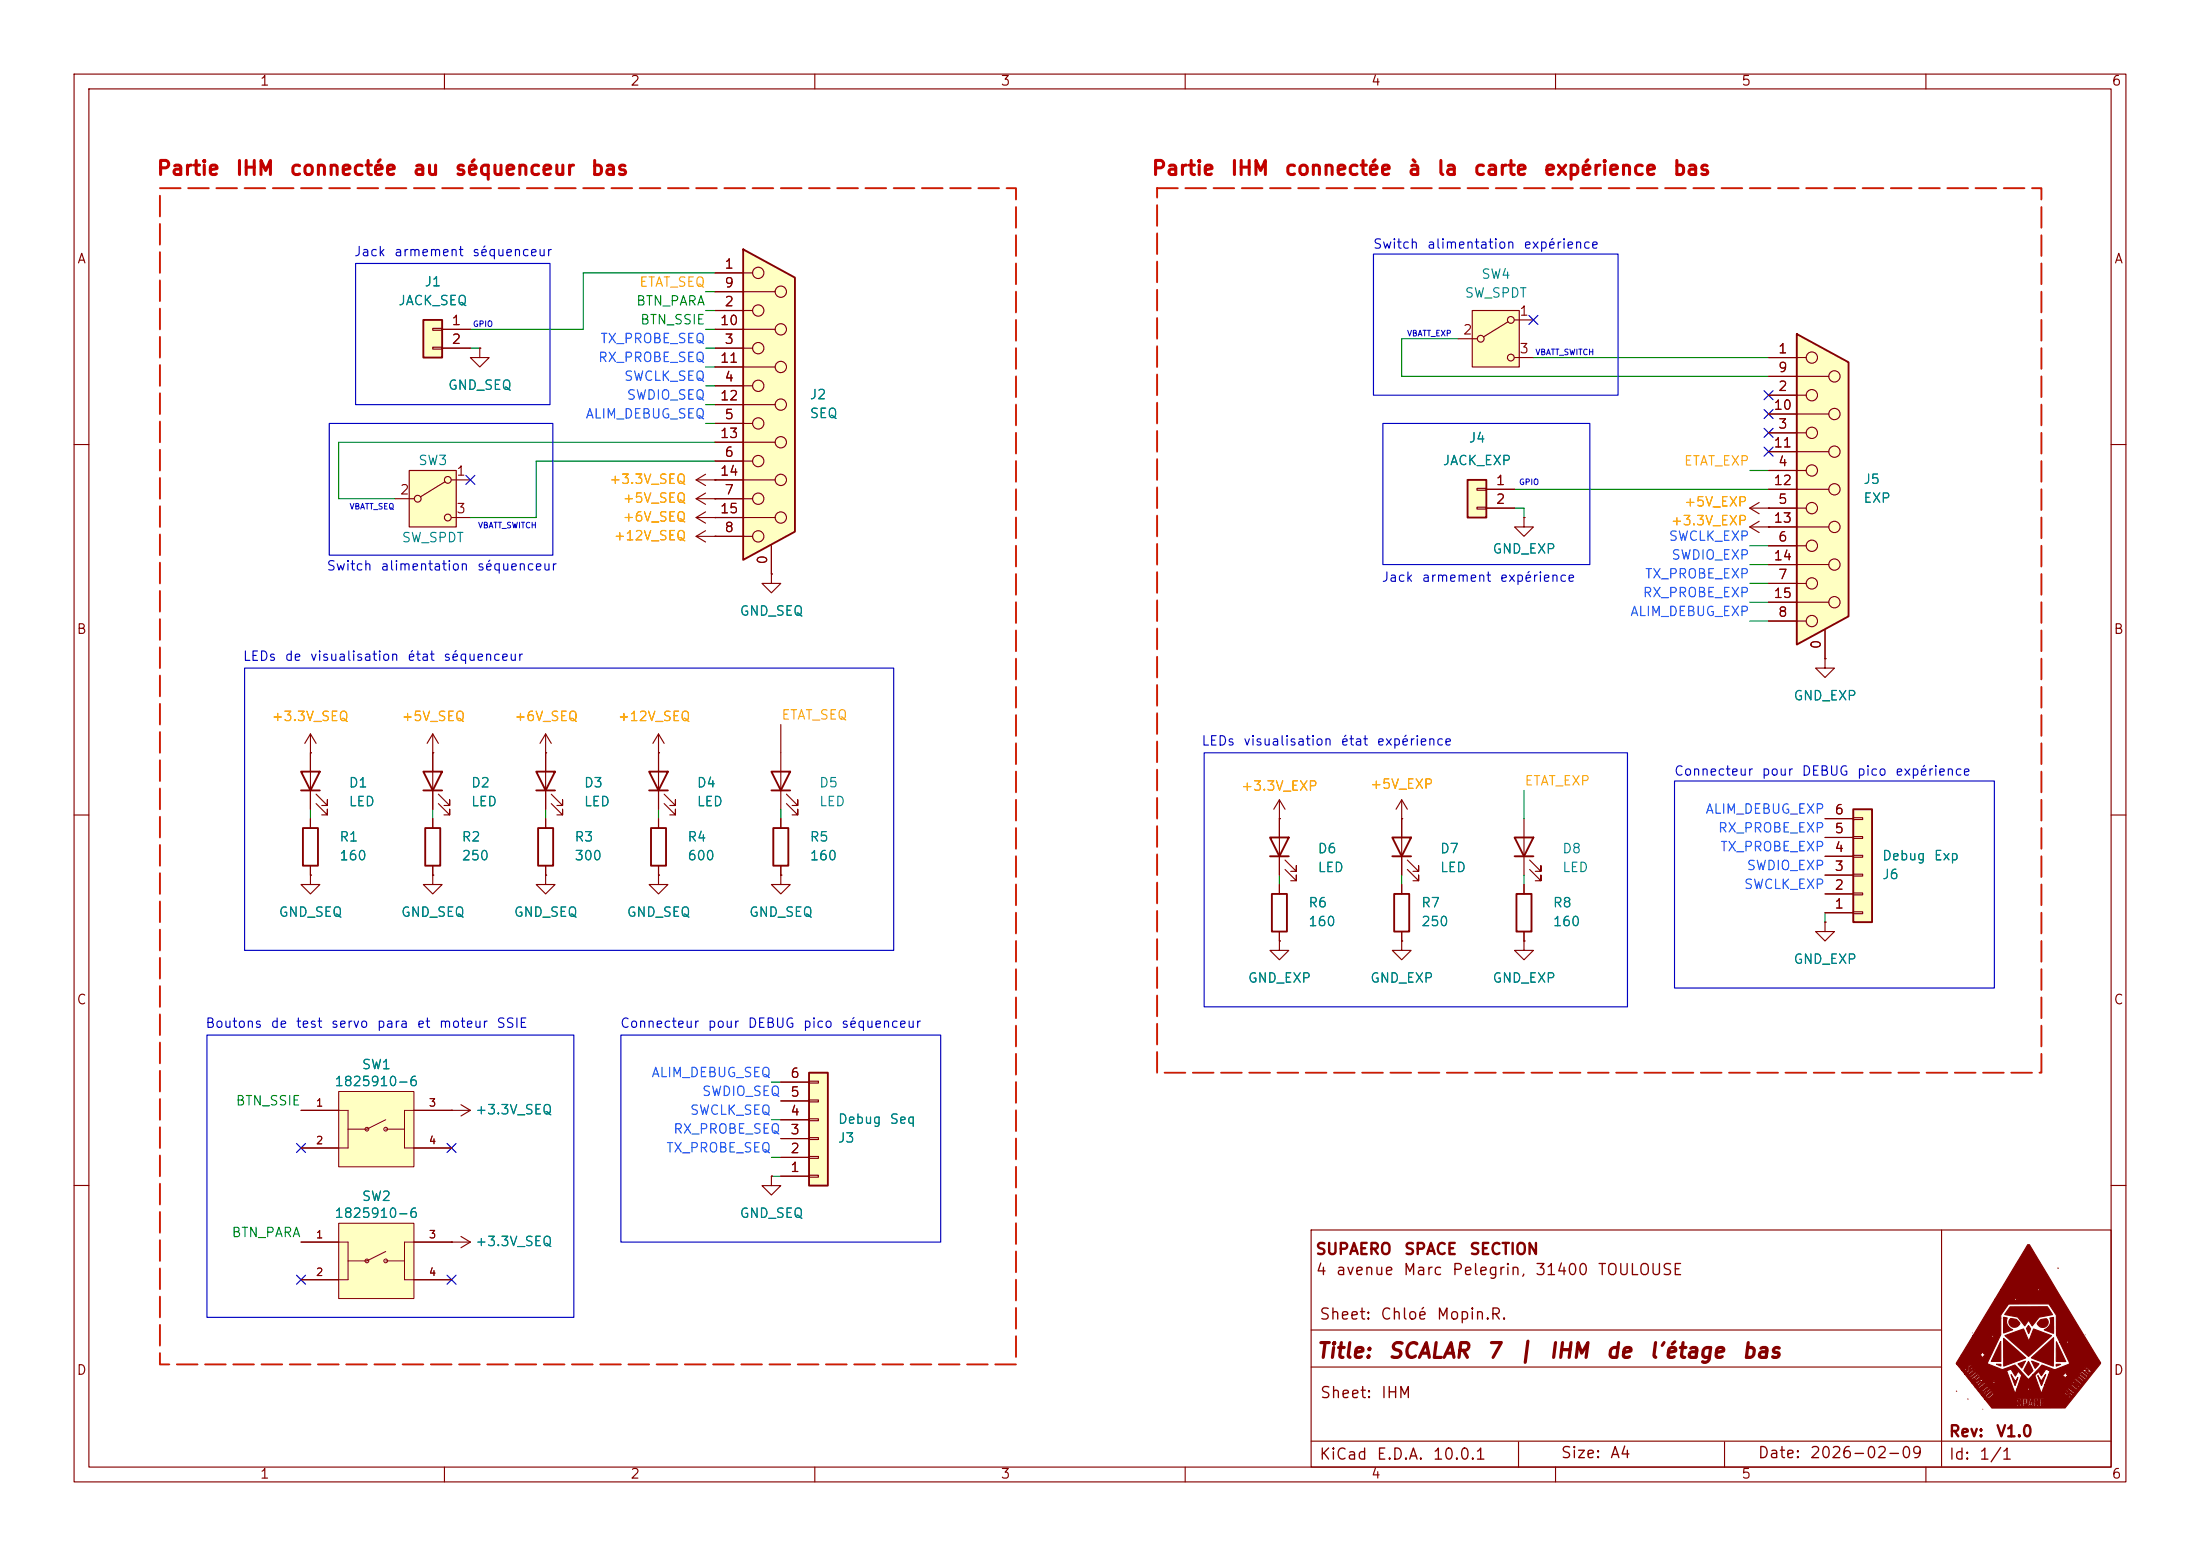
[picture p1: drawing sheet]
<svg xmlns="http://www.w3.org/2000/svg" width="297mm" height="210mm" viewBox="0 0 297 210" stroke-linecap="round" stroke-linejoin="round" font-family="sans-serif">
<g fill="none" stroke="#840000" stroke-width=".15">
<path d="M10 10h277v190h-277zM12 12h273v186h-273zM60 10v2M110 10v2M160 10v2M210 10v2M260 10v2M10 60h2M285 60h2M10 110h2M41.9 101.6v7.6M42.7 108.5l1.5 1.5v-.8v.8h-.8"/>
<path d="M42.7 107.2l1.5 1.5v-.7v.7h-.8M285 110h2M104.1 158.8v1.2h1.3l-1.3 1.3-1.2-1.3h1.2M104.1 158.8h.1M10 160h2M177 166h108v32h-108zM177 179.5h85.1M262.1 166v31.9M285 160h2M60 198v2M110 198v2M160 198v2"/>
<path d="M177 194.5h108M177 184.5h85.1M205 194.6v3.4M210 198v2M232.8 194.6v3.4M260 198v2"/>
</g>
<g fill="#840000" stroke="#840000" stroke-width=".15">
<path d="M273.7 168h.3l9.6 16-4.8 6h-9.9l-.9-1.1h4.3v.3l.4 .3v.2h-.2v-.2h-.2v.1a.19 .19 0 0 0 .1 .3 .19 .19 0 0 0 .2 0 .28 .28 0 0 0 .3-.2 .28 .28 0 0 0-.2-.4h.4v.6h.9v-.2h.2l.1 .1h.2l-.2-.7h.3v.5a.2 .2 0 0 0 0 .3 .2 .2 0 0 0 .3 0 .19 .19 0 0 0 .2 0 .19 .19 0 0 0 .1-.3v-.1h-.2v.2h-.2v-.4h.5v.6h.6v-.2h-.4v-.3h.3v-.2h-.3v-.3h.4v-.1h-.6v.5h-.5v-.4h.2v.2h.2l-.1-.3h-.5v.3h-.3l-.1-.3h-.2l-.2 1h-.5v-.3l.4-.1-.1-.6h-.5v.5h-.4l-.2-.2v-.2h.2v.2h.2l-.1-.3-4.8 .1-.4-.5h.4l.4 .4 .6-.4a.26 .26 0 0 0 .2-.3 .26 .26 0 0 0-.3-.2l-.1-.2-.8 .7h-.4l-.5-.7h.4l.1 .2 .5-.4a.17 .17 0 0 1 .2-.2 .17 .17 0 0 1 .2 .2 .2 .2 0 0 1-.2 .2 .2 .2 0 0 1-.2-.1l-.1 .2a.29 .29 0 0 0-.1 .4l.2-.4a.36 .36 0 0 0 .6-.3l-.4-.4-.8 .6h-.4l-.4-.5h.4l.3 .4h.1l-.2-.3 .3-.2 .1 .2 .1-.1a.17 .17 0 0 1 0-.3 .17 .17 0 0 1 .2 0l.1 .2 .1-.2a.3 .3 0 0 0-.4-.3l-.7 .6h-.4l-.5-.6h.4a.15 .15 0 0 0 .1 .2 .15 .15 0 0 0 .2-.1 .18 .18 0 0 1 .1 .1 .18 .18 0 0 1-.1 .2l.1 .1 .5-.5h1.4l.3 .2 .2-.2-.2-.3-.3 .3h-1.4v-.1a.18 .18 0 0 0 .2-.2 .18 .18 0 0 0-.1-.2l-1 .5h-.4l-.5-.5h.4l.2 .1v-.1a.21 .21 0 0 1 .3-.1 .21 .21 0 0 1 .2 .2 .47 .47 0 0 0 .5-.3l-.3-.5-.9 .7h-.4l-.4-.6h.4l.1 .2a.24 .24 0 0 0 .3 .2 .24 .24 0 0 0 .2-.2l.4-.3a.11 .11 0 0 0 .1-.2 .11 .11 0 0 0-.2 0l-.4 .4a.17 .17 0 0 1-.2 .1 .17 .17 0 0 1-.1-.2l.6-.5h4.4l1.2 3.1 .2-.6h1.3l.3 .2 .2-.2-.2-.3-.3 .3h-1.3l.5-1.6a.52 .52 0 0 0-.2-.7l-.2-.1-.3 .6-.6-.9-.6 .2h-4.4l.1-.1-.1-.1-.8 .7h-.4l-.5-.6h.4l.1 .1a.26 .26 0 0 0 .3 .2l.3-.2v-.5l.1-.1 .2 .2-.2 .1 .1 .2a.25 .25 0 0 0 .2-.3 .25 .25 0 0 0-.2-.2 .26 .26 0 0 0-.3-.1 .26 .26 0 0 0-.1 .3v.4l-.2 .1a.16 .16 0 0 1-.1-.2 .16 .16 0 0 1 .1-.1 .16 .16 0 0 0-.1-.2 .16 .16 0 0 0-.2 .2l-.4 .1-.7-.9h4.2l2 .9 1.4-.6a.34 .34 0 0 1 .3-.1 .34 .34 0 0 1 .3 .3l1.3 1.5a.2 .2 0 0 0 .3 .2 .2 .2 0 0 0 .1-.2l.4-.4h.3l.9 2.5 3.1-.1v.1a.76 .76 0 0 0 .8 .1 .14 .14 0 0 1 0 .2 .14 .14 0 0 1-.2 0 .18 .18 0 0 0 0 .2 .18 .18 0 0 0 .3-.1 .3 .3 0 0 0 .1-.4 .3 .3 0 0 0-.5-.1l-.2 .1-.2-.1 .2-.2a.13 .13 0 0 0 .2 .1 .13 .13 0 0 0 0-.2 .13 .13 0 0 0-.1-.1h-.1l-.3 .4h-3.1l.2-.5h3.3l.8 .6 .4-.4-.1-.1-.2 .2a.19 .19 0 0 1-.3-.1 .19 .19 0 0 1 .2-.2l-.1-.1-.2 .2-.3-.2 .2-.3-.1-.1-.3 .5h-3.3l.2-.6h3.6l.4 .5a.28 .28 0 0 0 .3 .2 .28 .28 0 0 0 .3-.3 .18 .18 0 0 0 0-.3 .18 .18 0 0 0-.2 0l.1 .2-.1 .1a.51 .51 0 0 1-.5-.3 .14 .14 0 0 1-.1-.2 .14 .14 0 0 1 .1-.1 .12 .12 0 0 0 .2 .1 .12 .12 0 0 0 .1-.2 .12 .12 0 0 0-.2-.1 .45 .45 0 0 0-.4 .4h-3.6l.3-.5h3.7l.1 .1 .1-.2 .6 .5a.13 .13 0 0 0 .1 .1 .13 .13 0 0 0 .1-.2l-.7-.6 .2-.1-.1-.1-.4 .5h-3.7l.2-.8h1.9l.3 .2 .1 .3 .2-.3h1.4l.8 .7 .2-.2-.9-.6-.1 .1h-1.4l.3-.2-.2-.1h1.6l.5 .5a.25 .25 0 0 0 .3 .2 .25 .25 0 0 0 .2-.3 .22 .22 0 0 0 .1-.2 .22 .22 0 0 0-.2-.2l-.3-.3a.25 .25 0 0 0-.3-.1 .25 .25 0 0 0-.2 .3l-.1 .1h-1.6l-.3-.4-.1 .3-.3 .2h-1.9l.3-.6-.2-.1h4.5l.9 .7 .1-.1-.5-.4h.2a.41 .41 0 0 0 .6 0l-.9-.7a.13 .13 0 0 0-.1 .2 .13 .13 0 0 0 .2 .1l.3 .3-.2-.1a.31 .31 0 0 0-.6 0h-4.6a.25 .25 0 0 0-.3-.1 .25 .25 0 0 0-.2 .2l-.4 .7-.4-.6-.5 .5h-.3l1.1-1.2a.28 .28 0 0 1 .2-.2 .28 .28 0 0 1 .3 .2l1.4 .5 2-.8-1.3-3h.7l.3 .3 .2-.3-.2-.2-.3 .2h-.7l-.5-.9v-2.7l-1-1.5h-5.5l-1 1.5v2.6l-1.8 3.9h-4.2l.7-1.1h2.4a.57 .57 0 0 1 .4 .4l.2-.3 .3-.1-.3-.2-.1-.3-.2 .3-.3 .2h-2.4l1.5-2.6h2.5l.2 .3 .3-.3-.3-.2-.2 .2h-2.5l3-4.9h2.5l.3 .2 .2-.2-.2-.3-.3 .3h-2.5l.8-1.3h4.9l.2 .2 .3-.2-.3-.3-.2 .3h-4.9z"/>
<path d="M265.7 188.8v.1z"/>
<path d="M277.8 171.1l.1 .1z"/>
<path d="M273.3 188.9h.2v.4h-.2z"/>
<path d="M274.1 189l.1 .5a.11 .11 0 0 1-.2 0 .11 .11 0 0 1 .1-.1z"/>
<path d="M268.2 188.4l.6-.5 .2 .2-.6 .5z"/>
<path d="M271.5 185.5l.6 1 .3-.6-.4 1.1z"/>
<path d="M275.1 185.7l.5 .7 .6-.9-.6 1.5z"/>
<path d="M267 186.6l.4-.2a.27 .27 0 0 1-.3 .3z"/>
<path d="M266.7 185.9a.24 .24 0 0 1 .2-.2 .24 .24 0 0 1 .2 .1l-.1 .1a.17 .17 0 0 1-.2 .2 .17 .17 0 0 1-.1-.2z"/>
<path d="M273.8 183.7l.5 1a.34 .34 0 0 1 .1 .3 .34 .34 0 0 1-.2 .3l-.4 .3-.3-.4a.36 .36 0 0 1-.3-.3 .36 .36 0 0 1 .2-.3z"/>
<path d="M274.3 183.7l1 .4-.6 .6z"/>
<path d="M272.4 184.1l1-.4-.5 .9z"/>
<path d="M274.2 183.3l3-2.8v3.9z"/>
<path d="M277.6 184.1h.6l-.6 .3z"/>
<path d="M270.5 180.6l3 2.7-3 1.1z"/>
<path d="M269.5 184.1h.6v.3z"/>
<path d="M277.6 181.1l1.3 2.7-1.3-.1z"/>
<path d="M270.1 181.1v2.6h-1.3z"/>
<path d="M270.7 180.3l2.5-.9 .7 1.6 .7-1.6 2.4 .9-3.1 2.8z"/>
<path d="M273.8 178.9h.1a.78 .78 0 0 1 0 1.1l-.1-.3a.51 .51 0 0 1 0-.8z"/>
<path d="M276.7 177.9l.5-.1v2.2l-1.2-.5a1.21 1.21 0 0 0 .7-1.6z"/>
<path d="M270.5 177.8l.5 .1a1.2 1.2 0 0 0 .7 1.6l-1 .3a.15 .15 0 0 1-.2 .1 .15 .15 0 0 1 0-.2z"/>
<path d="M275.4 178.2l.2-.1a.6 .6 0 0 1 .8 .1 .71 .71 0 0 1-.4 .9 .71 .71 0 0 1-.9-.6z"/>
<path d="M271.4 178l.8 .1 .2 .1a.41 .41 0 0 1 .3 .5 .41 .41 0 0 1-.4 .3l-.1 .1a.7 .7 0 0 1-.9-.3 .7 .7 0 0 1 .1-.8z"/>
<path d="M271.4 176.4h5l.7 1-1.8 .4-.9 1.1-.5-.7-.6 .7-.9-1.1-1.8-.4z"/>
<path d="M281 185.3l.4 .3a.2 .2 0 0 1 .2 .1 .2 .2 0 0 1-.1 .3l-.5-.4a.17 .17 0 0 1-.1-.2 .17 .17 0 0 1 .1-.1z"/>
</g>
<path d="M40.6 104.1h2.6l-1.3 2.6zM40.6 106.7h2.6" fill="none" stroke="#840000" stroke-width=".25"/>
<path d="M57.1 43.2h2.6v5.1h-2.6z" fill="#ffffc2"/>
<path d="M57.1 43.2h2.6v5.1h-2.6z" fill="none" stroke="#840000" stroke-width=".25"/>
<path d="M58.4 44.3h1.3v.3h-1.3zM58.4 46.9h1.3v.2h-1.3zM59.7 44.5h3.8M59.7 47h3.8M64.8 47v1.3h1.2l-1.2 1.2-1.3-1.2h1.3M64.8 47h.1" fill="none" stroke="#840000" stroke-width=".15"/>
<path d="M109.2 144.8h2.6v15.2h-2.6z" fill="#ffffc2"/>
<path d="M109.2 144.8h2.6v15.2h-2.6z" fill="none" stroke="#840000" stroke-width=".25"/>
<path d="M105.4 158.8h3.8M105.4 156.2h3.8M105.4 153.7h3.8M105.4 151.1h3.8M105.4 148.6h3.8M105.4 146.1h3.8M109.2 158.6h1.3v.3h-1.3zM109.2 156.1h1.3v.2h-1.3zM109.2 153.5h1.3v.3h-1.3zM109.2 151h1.3v.3h-1.3zM109.2 148.5h1.3v.2h-1.3zM109.2 145.9h1.3v.3h-1.3z" fill="none" stroke="#840000" stroke-width=".15"/>
<path d="M55.2 63.5h6.4v7.6h-6.4z" fill="#ffffc2"/>
<g fill="none" stroke="#840000" stroke-width=".15">
<path d="M53.3 67.3h2.6M55.2 63.5h6.4v7.6h-6.4zM60.1 65l-3.3 2.1M61 64.8h2.5M61 69.9h2.5M246.4 124.5v1.2h1.2l-1.2 1.3-1.3-1.3h1.3M246.4 124.5h.1"/>
<circle cx="56.4" cy="67.3" r=".46"/>
<circle cx="60.5" cy="69.9" r=".46"/>
<circle cx="60.5" cy="64.8" r=".46"/>
</g>
<path d="M198.8 41.9h6.3v7.6h-6.3z" fill="#ffffc2"/>
<g fill="none" stroke="#840000" stroke-width=".15">
<path d="M196.8 45.7h2.6M198.8 41.9h6.3v7.6h-6.3zM203.6 43.4l-3.3 2.1M204.5 43.2h2.5M204.5 48.3h2.5M58.4 99.1v10.1M58.4 99.1l-.7 1.2M58.4 99.1l.8 1.2M58.4 118.1v1.3h1.3l-1.3 1.3-1.3-1.3h1.3M58.4 118.1h.1M58.4 101.6h.1M58.4 110.5v1.3"/>
<path d="M58.4 116.8v1.3M59.2 108.5l1.5 1.5v-.8v.8h-.8M59.2 107.2l1.5 1.5v-.7v.7h-.8"/>
<circle cx="199.9" cy="45.7" r=".46"/>
<circle cx="204" cy="43.2" r=".46"/>
<circle cx="204" cy="48.3" r=".46"/>
</g>
<path d="M57.1 104.1h2.6l-1.3 2.6zM57.1 106.7h2.6M57.4 111.8h2v5h-2z" fill="none" stroke="#840000" stroke-width=".25"/>
<path d="M198.1 64.8h2.6v5.1h-2.6z" fill="#ffffc2"/>
<path d="M198.1 64.8h2.6v5.1h-2.6z" fill="none" stroke="#840000" stroke-width=".25"/>
<path d="M199.4 65.9h1.3v.3h-1.3zM199.4 68.5h1.3v.2h-1.3zM200.7 66h3.8M200.7 68.6h3.8M205.7 69.9v1.2h1.3l-1.3 1.3-1.2-1.3h1.2M205.7 69.9h.1" fill="none" stroke="#840000" stroke-width=".15"/>
<path d="M250.2 109.2h2.5v15.3h-2.5z" fill="#ffffc2"/>
<path d="M87.6 104.1h2.6l-1.3 2.6zM87.6 106.7h2.6M104.1 104.1h2.6l-1.3 2.6zM104.1 106.7h2.6M104.4 111.8h2v5h-2zM171.4 113h2.6l-1.3 2.6zM171.4 115.6h2.6M250.2 109.2h2.5v15.3h-2.5z" fill="none" stroke="#840000" stroke-width=".25"/>
<g fill="none" stroke="#840000" stroke-width=".15">
<path d="M94 69.9l1.2 .7M94 69.9h2.5M95.2 69.1l-1.2 .8M96.5 69.9h.1M104.1 77.5v1.2h1.3l-1.3 1.3-1.2-1.3h1.2M104.1 77.5h.1M236.2 71.1l1.3 .8M236.2 71.1h2.6M237.5 70.4l-1.3 .7M238.8 71.1h.1M88.9 101.6v7.6M89.7 108.5l1.5 1.5v-.8v.8h-.8"/>
<path d="M89.7 107.2l1.5 1.5v-.7v.7h-.8M105.4 118.1v1.3h1.3l-1.3 1.3-1.3-1.3h1.3M105.4 118.1h.1M105.4 101.6v7.6M105.4 110.5v1.3M105.4 116.8v1.3M106.2 108.5l1.5 1.5v-.8v.8h-.8M106.2 107.2l1.5 1.5v-.7v.7h-.8M172.7 110.5v7.6M173.5 117.3l1.5 1.6v-.8v.8h-.8M173.5 116.1l1.5 1.5v-.8v.8h-.8M189.2 110.5h.1"/>
<path d="M189.2 108l-.7 1.2M189.2 108l.8 1.2M189.2 108v2.5M246.4 118.1h3.8M246.4 115.6h3.8M246.4 113h3.8M246.4 110.5h3.8M250.2 118h1.3v.2h-1.3zM250.2 115.4h1.3v.3h-1.3zM250.2 112.9h1.3v.3h-1.3zM250.2 110.4h1.3v.2h-1.3zM172.7 127v1.3h1.3l-1.3 1.2-1.3-1.2h1.3"/>
<path d="M172.7 127h.1M246.4 123.2h3.8M246.4 120.7h3.8M250.2 123.1h1.3v.2h-1.3zM250.2 120.5h1.3v.3h-1.3z"/>
</g>
<path d="M100.3 33.7l7 3.8v34.3l-7 3.8z" fill="#ffffc2"/>
<path d="M100.3 33.7l7 3.8v34.3l-7 3.8zM171.7 120.7h2v5h-2z" fill="none" stroke="#840000" stroke-width=".25"/>
<g fill="none" stroke="#840000" stroke-width=".15">
<path d="M96.5 36.8h5.1M96.5 39.4h8.1M96.5 41.9h5.1M96.5 44.5h8.1M96.5 47h5.1M96.5 49.5h8.1M96.5 52.1h5.1M96.5 54.6h8.1M96.5 57.2h5.1M96.5 59.7h8.1M94 64.8h10.6M94 67.3h7.6"/>
<path d="M94 72.4h7.6M94 64.8l1.2 .7M94 67.3l1.2 .8M94 72.4l1.2 .8M95.2 64l-1.2 .8M95.2 66.5l-1.2 .8M95.2 71.6l-1.2 .8M96.5 64.8h.1M96.5 67.3h.1M96.5 72.4h.1M96.5 62.2h5.1M96.5 69.9h8.1"/>
<path d="M104.1 73.7v3.8M236.2 68.6l1.3 .7M236.2 68.6h2.6M237.5 67.8l-1.3 .8M238.8 68.6h.1M88.9 118.1v1.3h1.3l-1.3 1.3-1.3-1.3h1.3M88.9 118.1h.1M172.7 110.5h.1M172.7 108v2.5M172.7 119.4v1.3M172.7 108l-.7 1.2M172.7 108l.8 1.2"/>
<path d="M172.7 125.7v1.3"/>
<circle cx="102.4" cy="36.8" r=".76"/>
<circle cx="105.4" cy="39.4" r=".76"/>
<circle cx="102.4" cy="52.1" r=".76"/>
<circle cx="102.4" cy="57.1" r=".76"/>
<circle cx="102.4" cy="47" r=".76"/>
<circle cx="102.4" cy="41.9" r=".76"/>
<circle cx="105.4" cy="54.6" r=".76"/>
<circle cx="105.4" cy="49.5" r=".76"/>
<circle cx="105.4" cy="59.7" r=".76"/>
<circle cx="105.4" cy="44.4" r=".76"/>
<circle cx="102.4" cy="62.2" r=".76"/>
<circle cx="102.4" cy="72.4" r=".76"/>
<circle cx="102.4" cy="67.3" r=".76"/>
<circle cx="105.4" cy="69.8" r=".76"/>
<circle cx="105.4" cy="64.8" r=".76"/>
</g>
<path d="M242.6 45.1l7 3.8v34.3l-7 3.8z" fill="#ffffc2"/>
<path d="M242.6 45.1l7 3.8v34.3l-7 3.8zM72.4 104.1h2.5l-1.2 2.6zM72.4 106.7h2.5M72.6 111.8h2.1v5h-2.1zM87.9 111.8h2v5h-2zM188 113h2.5l-1.3 2.6zM188 115.6h2.5M204.5 113h2.5l-1.3 2.6zM204.5 115.6h2.5M188.2 120.7h2v5h-2zM204.7 120.7h2.1v5h-2.1z" fill="none" stroke="#840000" stroke-width=".25"/>
<g fill="none" stroke="#840000" stroke-width=".15">
<path d="M238.8 48.3h5M238.8 50.8h8.1M238.8 53.3h5M238.8 55.9h8.1M238.8 58.4h5M238.8 61h8.1M238.8 63.5h5M238.8 66h8.1M238.8 68.6h5M238.8 71.1h8.1M238.8 73.7h5M238.8 76.2h8.1"/>
<path d="M238.8 78.7h5M41.9 99.1l-.8 1.2M41.9 99.1l.8 1.2M41.9 99.1v2.5M73.7 99.1v10.1M73.7 99.1l-.8 1.2M73.7 99.1l.7 1.2M88.9 99.1v2.5M88.9 99.1l-.8 1.2M88.9 99.1l.8 1.2M238.8 81.3h8.1M238.8 83.8h5"/>
<path d="M246.4 88.9v1.3h1.2l-1.2 1.2-1.3-1.2h1.3M246.4 88.9h.1M246.4 85.1v3.8M41.9 101.6h.1M41.9 118.1v1.3h1.3l-1.3 1.3-1.3-1.3h1.3M41.9 118.1h.1M73.7 118.1v1.3h1.2l-1.2 1.3-1.3-1.3h1.3M73.7 118.1h.1M73.7 101.6h.1M73.7 110.5v1.3M73.7 116.8v1.3M74.4 108.5l1.5 1.5v-.8v.8h-.7"/>
<path d="M74.4 107.2l1.5 1.5v-.7v.7h-.7M88.9 101.6h.1M88.9 110.5v1.3M88.9 116.8v1.3M189.2 110.5v7.6M189.2 119.4v1.3M190 117.3l1.5 1.6v-.8v.8h-.7M190 116.1l1.5 1.5v-.8v.8h-.7M205.7 110.5v7.6M205.7 119.4v1.3M206.5 117.3l1.5 1.6v-.8v.8h-.7M206.5 116.1l1.5 1.5v-.8v.8h-.7"/>
<path d="M189.2 127v1.3h1.3l-1.3 1.2-1.2-1.2h1.2M189.2 127h.1M189.2 125.7v1.3M205.7 127v1.3h1.3l-1.3 1.2-1.2-1.2h1.2M205.7 127h.1M205.7 125.7v1.3"/>
<circle cx="244.6" cy="53.3" r=".76"/>
<circle cx="244.6" cy="48.3" r=".76"/>
<circle cx="244.6" cy="58.4" r=".76"/>
<circle cx="247.6" cy="55.9" r=".76"/>
<circle cx="247.6" cy="50.8" r=".76"/>
<circle cx="244.6" cy="63.5" r=".76"/>
<circle cx="244.6" cy="73.7" r=".76"/>
<circle cx="244.6" cy="78.7" r=".76"/>
<circle cx="244.6" cy="68.6" r=".76"/>
<circle cx="247.6" cy="66" r=".76"/>
<circle cx="247.6" cy="76.2" r=".76"/>
<circle cx="247.6" cy="71.1" r=".76"/>
<circle cx="247.6" cy="61" r=".76"/>
<circle cx="244.6" cy="83.8" r=".76"/>
<circle cx="247.6" cy="81.3" r=".76"/>
</g>
<path d="M45.7 147.3h10.2v10.2h-10.2z" fill="#ffffc2"/>
<g fill="none" stroke="#840000" stroke-width=".14">
<path d="M45.7 147.3h10.2v10.2h-10.2zM45.7 149.9h1.3v5h-1.3M52.1 151.1l-2.6 1.3h-2.5M52.1 152.4h2.5M55.9 149.9h-1.3v5h1.3"/>
<circle cx="49.5" cy="152.4" r=".25"/>
<circle cx="52.1" cy="152.4" r=".25"/>
</g>
<path d="M40.6 149.9h5.1M40.6 154.9h5.1M55.9 149.9h7.6M55.9 154.9h5.1M61 149.9h.1M62.2 149.1l1.3 .8M63.5 149.9l-1.3 .7M61 167.6h.1M61 167.6h2.5M62.2 166.9l1.3 .7M63.5 167.6l-1.3 .8" fill="none" stroke="#840000" stroke-width=".15"/>
<path d="M45.7 165.1h10.2v10.2h-10.2z" fill="#ffffc2"/>
<g fill="none" stroke="#840000" stroke-width=".14">
<path d="M45.7 165.1h10.2v10.2h-10.2zM45.7 167.6h1.3v5.1h-1.3M52.1 168.9l-2.6 1.3h-2.5M52.1 170.2h2.5M55.9 167.6h-1.3v5.1h1.3"/>
<circle cx="49.5" cy="170.2" r=".25"/>
<circle cx="52.1" cy="170.2" r=".25"/>
</g>
<g fill="none" stroke="#840000" stroke-width=".15">
<path d="M96.5 36.8h3.8M96.5 39.4h3.8M59.7 47h3.8M59.7 44.5h3.8M64.8 47h.1M96.5 41.9h3.8M96.5 47h3.8M96.5 52.1h3.8M96.5 57.2h3.8M96.5 44.5h3.8M96.5 49.5h3.8M96.5 54.6h3.8"/>
<path d="M96.5 59.7h3.8M238.8 48.3h3.8M238.8 53.3h3.8M238.8 58.4h3.8M238.8 50.8h3.8M238.8 55.9h3.8M96.5 72.4h.1M96.5 67.3h.1M96.5 64.8h.1M96.5 69.9h.1M96.5 62.2h3.8M96.5 67.3h3.8"/>
<path d="M96.5 72.4h3.8M96.5 64.8h3.8M96.5 69.9h3.8M104.1 77.5h.1M104.1 73.7v3.8M200.7 66h3.8M200.7 68.6h3.8M205.7 69.9h.1M238.8 71.1h.1M238.8 68.6h.1M238.8 66h3.8M238.8 68.6h3.8"/>
<path d="M238.8 63.5h3.8M238.8 73.7h3.8M238.8 78.7h3.8M238.8 61h3.8M238.8 71.1h3.8M238.8 76.2h3.8M105.4 97.8v3.8M238.8 83.8h3.8M238.8 81.3h3.8M246.4 88.9h.1M246.4 85.1v3.8M41.9 101.6h.1"/>
<path d="M41.9 118.1h.1M41.9 101.6v2.5M41.9 106.7v2.5M41.9 110.5v1.3M41.9 116.8v1.3M58.4 101.6h.1M58.4 118.1h.1M58.4 101.6v2.5M58.4 106.7v2.5M58.4 110.5v1.3M58.4 116.8v1.3M73.7 101.6h.1"/>
<path d="M73.7 118.1h.1M73.7 101.6v2.5M73.7 106.7v2.5M73.7 110.5v1.3M73.7 116.8v1.3M88.9 101.6h.1M88.9 118.1h.1M88.9 101.6v2.5M88.9 106.7v2.5M88.9 110.5v1.3M88.9 116.8v1.3M105.4 118.1h.1"/>
<path d="M105.4 110.5v1.3M105.4 116.8v1.3M172.7 110.5h.1M172.7 110.5v2.5M172.7 115.6v2.5M172.7 119.4v1.3M189.2 110.5h.1M189.2 110.5v2.5M189.2 115.6v2.5M189.2 119.4v1.3M205.7 119.4v1.3M246.4 118.1h3.8"/>
<path d="M246.4 115.6h3.8M246.4 113h3.8M246.4 110.5h3.8M172.7 127h.1M172.7 125.7v1.3M189.2 127h.1M189.2 125.7v1.3M205.7 127h.1M205.7 125.7v1.3M246.4 124.5h.1M246.4 123.2h3.8M246.4 120.7h3.8"/>
<path d="M40.6 149.9h5.1M40.6 154.9h5.1M55.9 149.9h5.1M55.9 154.9h5.1M61 149.9h.1M104.1 158.8h.1M105.4 158.8h3.8M105.4 156.2h3.8M105.4 153.7h3.8M105.4 151.1h3.8M105.4 148.6h3.8M105.4 146.1h3.8"/>
<path d="M40.6 167.6h5.1M40.6 172.7h5.1M55.9 167.6h5.1M55.9 172.7h5.1M61 167.6h.1"/>
</g>
<path d="M40.9 111.8h2v5h-2z" fill="none" stroke="#840000" stroke-width=".25"/>
<g fill="none" stroke="#008400" stroke-width=".15">
<path d="M95.2 39.4h1.3M96.5 36.8h-17.8v7.7h-15.2M63.5 47h1.3M95.2 44.5h1.3M95.2 47h1.3M95.2 52.1h1.3M95.2 54.6h1.3M95.2 49.5h1.3M95.2 41.9h1.3M95.2 57.2h1.3M96.5 59.7h-50.8v7.6h7.6M196.8 45.7h-7.6v5.1h49.6"/>
<path d="M207 48.3h31.8M96.5 62.2h-24.1v7.7h-8.9M204.5 68.6h1.2v1.3M204.5 66h34.3M236.2 73.7h2.6M236.2 63.5h2.6M236.2 78.7h2.6M236.2 76.2h2.6M236.2 83.8h2.6M236.2 81.3h2.6M41.9 109.2v1.3M58.4 109.2v1.3"/>
<path d="M73.7 109.2v1.3M88.9 109.2v1.3M105.4 109.2v1.3M172.7 118.1v1.3M189.2 118.1v1.3M205.7 106.7v3.8M205.7 118.1v1.3M246.4 123.2v1.3M104.1 146.1h1.3M104.1 158.8h1.3M104.1 151.1h1.3M104.1 156.2h1.3"/>
</g>
<g fill="none" stroke="#000084" stroke-width=".15">
<path d="M206.4 42.6l1.2 1.2M207.6 42.6l-1.2 1.2M238.2 52.7l1.2 1.2M238.2 55.3l1.2 1.2M238.2 57.8l1.2 1.2M239.4 52.7l-1.2 1.2M239.4 55.3l-1.2 1.2M239.4 57.8l-1.2 1.2M62.9 64.2l1.2 1.2M64.1 64.2l-1.2 1.2M238.2 60.4l1.2 1.2M239.4 60.4l-1.2 1.2"/>
<path d="M40 154.3l1.2 1.2M41.2 154.3l-1.2 1.2M60.4 154.3l1.2 1.2M61.6 154.3l-1.2 1.2M40 172.1l1.2 1.2M41.2 172.1l-1.2 1.2M60.4 172.1l1.2 1.2M61.6 172.1l-1.2 1.2"/>
</g>
<path d="M48 35.6h26.3v19h-26.3zM185.4 34.3h33v19h-33zM44.4 57.2h30.2v17.7h-30.2zM186.7 57.2h27.9v19h-27.9zM33 90.2h87.6v38.1h-87.6zM162.6 101.6h57.1v34.3h-57.1zM226.1 105.4h43.1v28h-43.1zM27.9 139.7h49.6v38.1h-49.6zM83.8 139.7h43.2v27.9h-43.2z" fill="none" stroke="#0000c2" stroke-width=".15"/>
<path d="M21.6 25.4h115.6v158.8h-115.6zM156.2 25.4h119.4v119.4h-119.4z" fill="none" stroke="#cf1b00" stroke-width=".25" stroke-dasharray="2.8 1"/>
<g font-size="2" fill="#840000">
<text x="177.6" y="183.8">Title:</text>
<text x="187.3" y="183.8">SCALAR</text>
<text x="200.5" y="183.8">7</text>
<text x="204.8" y="183.8">|</text>
<text x="209" y="183.8">IHM</text>
<text x="216.6" y="183.8">de</text>
<text x="222.5" y="183.8">l'étage</text>
<text x="235" y="183.8">bas</text>
</g>
<g font-size="1.9" fill="#c20000">
<text x="21" y="24.1">Partie</text>
<text x="31.7" y="24.1">IHM</text>
<text x="39" y="24.1">connectée</text>
<text x="55.6" y="24.1">au</text>
<text x="61.3" y="24.1">séquenceur</text>
<text x="79.6" y="24.1">bas</text>
<text x="155.4" y="24.1">Partie</text>
<text x="166" y="24.1">IHM</text>
<text x="173.3" y="24.1">connectée</text>
<text x="189.9" y="24.1">à</text>
<text x="193.9" y="24.1">la</text>
<text x="198.8" y="24.1">carte</text>
<text x="208.3" y="24.1">expérience</text>
<text x="225.7" y="24.1">bas</text>
</g>
<g font-size="1.5" fill="#840000">
<text x="177.5" y="169.7">SUPAERO</text>
<text x="177.5" y="172.5">4</text>
<text x="180.2" y="172.5">avenue</text>
<text x="189.3" y="172.5">Marc</text>
<text x="189.5" y="169.7">SPACE</text>
<text x="195.9" y="172.5">Pelegrin,</text>
<text x="198.3" y="169.7">SECTION</text>
<text x="207.1" y="172.5">31400</text>
<text x="215.6" y="172.5">TOULOUSE</text>
<text x="178" y="178.5">Sheet:</text>
<text x="186.2" y="178.5">Chloé</text>
<text x="193.8" y="178.5">Mopin.R.</text>
<text x="178.1" y="189.1">Sheet:</text>
<text x="186.3" y="189.1">IHM</text>
<text x="178" y="197.4">KiCad</text>
<text x="185.7" y="197.4">E.D.A.</text>
<text x="193.3" y="197.4">10.0.1</text>
<text x="210.6" y="197.2">Size:</text>
<text x="217.3" y="197.2">A4</text>
<text x="237.2" y="197.2">Date:</text>
<text x="244.2" y="197.2">2026-02-09</text>
<text x="263" y="194.3">Rev:</text>
<text x="263" y="197.4">Id:</text>
<text x="267.1" y="197.4">1/1</text>
<text x="269.4" y="194.3">V1.0</text>
</g>
<g font-size="1.3" fill="#840000">
<text x="35" y="11.9">1</text>
<text x="85" y="11.9">2</text>
<text x="135" y="11.9">3</text>
<text x="185" y="11.9">4</text>
<text x="235" y="11.9">5</text>
<text x="285" y="11.9">6</text>
<text x="10.3" y="35.9">A</text>
<text x="285.3" y="35.9">A</text>
<text x="97.7" y="36.6">1</text>
<text x="97.7" y="41.7">2</text>
<text x="97.7" y="39.1">9</text>
<text x="60.9" y="44.2">1</text>
<text x="60.9" y="46.7">2</text>
<text x="97.1" y="44.2">10</text>
<text x="97.7" y="46.7">3</text>
<text x="197.4" y="45.5">2</text>
<text x="205" y="42.9">1</text>
<text x="97.1" y="49.3">11</text>
<text x="97.7" y="51.8">4</text>
<text x="205" y="48">3</text>
<text x="240" y="48">1</text>
<text x="240" y="53.1">2</text>
<text x="240" y="50.5">9</text>
<text x="97.1" y="54.4">12</text>
<text x="97.1" y="59.4">13</text>
<text x="97.7" y="56.9">5</text>
<text x="239.4" y="55.6">10</text>
<text x="240" y="58.2">3</text>
<text x="61.5" y="64.5">1</text>
<text x="97.1" y="64.5">14</text>
<text x="97.7" y="62">6</text>
<text x="201.9" y="65.8">1</text>
<text x="239.4" y="60.7">11</text>
<text x="239.4" y="65.8">12</text>
<text x="240" y="63.2">4</text>
<text x="53.9" y="67.1">2</text>
<text x="61.5" y="69.6">3</text>
<text x="97.1" y="69.6">15</text>
<text x="97.7" y="67.1">7</text>
<text x="201.9" y="68.3">2</text>
<text x="239.4" y="70.9">13</text>
<text x="240" y="68.3">5</text>
<text x="97.7" y="72.1">8</text>
<text x="103.9" y="76.3" transform="rotate(-90 103.9 76.3)">0</text>
<text x="239.4" y="75.9">14</text>
<text x="240" y="73.4">6</text>
<text x="239.4" y="81">15</text>
<text x="240" y="78.5">7</text>
<text x="240" y="83.6">8</text>
<text x="10.3" y="85.9">B</text>
<text x="246.1" y="87.7" transform="rotate(-90 246.1 87.7)">0</text>
<text x="285.3" y="85.9">B</text>
<text x="247.6" y="112.8">5</text>
<text x="247.6" y="110.2">6</text>
<text x="247.6" y="117.9">3</text>
<text x="247.6" y="115.3">4</text>
<text x="247.6" y="122.9">1</text>
<text x="247.6" y="120.4">2</text>
<text x="10.3" y="135.9">C</text>
<text x="285.3" y="135.9">C</text>
<text x="106.6" y="148.3">5</text>
<text x="106.6" y="145.8">6</text>
<text x="106.6" y="156">2</text>
<text x="106.6" y="153.4">3</text>
<text x="106.6" y="150.9">4</text>
<text x="106.6" y="158.5">1</text>
<text x="10.3" y="185.9">D</text>
<text x="285.3" y="185.9">D</text>
<text x="35" y="199.9">1</text>
<text x="85" y="199.9">2</text>
<text x="135" y="199.9">3</text>
<text x="185" y="199.9">4</text>
<text x="235" y="199.9">5</text>
<text x="285" y="199.9">6</text>
</g>
<g font-size="1.3" fill="#0000c2">
<text x="47.7" y="34.9">Jack</text>
<text x="53.1" y="34.9">armement</text>
<text x="63.7" y="34.9">séquenceur</text>
<text x="185.3" y="33.9">Switch</text>
<text x="192.6" y="33.9">alimentation</text>
<text x="205.6" y="33.9">expérience</text>
<text x="44" y="77.3">Switch</text>
<text x="51.3" y="77.3">alimentation</text>
<text x="64.3" y="77.3">séquenceur</text>
<text x="186.4" y="78.8">Jack</text>
<text x="191.8" y="78.8">armement</text>
<text x="202.4" y="78.8">expérience</text>
<text x="32.7" y="89.5">LEDs</text>
<text x="38.3" y="89.5">de</text>
<text x="41.8" y="89.5">visualisation</text>
<text x="54.9" y="89.5">état</text>
<text x="59.8" y="89.5">séquenceur</text>
<text x="162.1" y="100.9">LEDs</text>
<text x="167.8" y="100.9">visualisation</text>
<text x="180.9" y="100.9">état</text>
<text x="185.8" y="100.9">expérience</text>
<text x="225.9" y="105">Connecteur</text>
<text x="237.7" y="105">pour</text>
<text x="243.1" y="105">DEBUG</text>
<text x="250.6" y="105">pico</text>
<text x="255.8" y="105">expérience</text>
<text x="27.7" y="139">Boutons</text>
<text x="36.4" y="139">de</text>
<text x="39.9" y="139">test</text>
<text x="44.6" y="139">servo</text>
<text x="50.8" y="139">para</text>
<text x="56.2" y="139">et</text>
<text x="59.2" y="139">moteur</text>
<text x="66.9" y="139">SSIE</text>
<text x="83.6" y="139">Connecteur</text>
<text x="95.4" y="139">pour</text>
<text x="100.9" y="139">DEBUG</text>
<text x="108.3" y="139">pico</text>
<text x="113.5" y="139">séquenceur</text>
</g>
<g font-size="1.3" fill="#008484">
<text x="53.7" y="41.5">JACK_SEQ</text>
<text x="57.2" y="39">J1</text>
<text x="197.7" y="40.5">SW_SPDT</text>
<text x="199.9" y="37.9">SW4</text>
<text x="60.4" y="52.9">GND_SEQ</text>
<text x="109.2" y="54.2">J2</text>
<text x="109.2" y="56.7">SEQ</text>
<text x="56.4" y="63.1">SW3</text>
<text x="194.7" y="63.1">JACK_EXP</text>
<text x="198.2" y="60">J4</text>
<text x="251.5" y="65.6">J5</text>
<text x="251.5" y="68.2">EXP</text>
<text x="54.1" y="73.5">SW_SPDT</text>
<text x="201.4" y="75">GND_EXP</text>
<text x="99.8" y="83.4">GND_SEQ</text>
<text x="242" y="94.8">GND_EXP</text>
<text x="47" y="106.6">D1</text>
<text x="63.5" y="106.6">D2</text>
<text x="78.7" y="106.6">D3</text>
<text x="94" y="106.6">D4</text>
<text x="110.5" y="106.6">D5</text>
<text x="45.7" y="113.9">R1</text>
<text x="47" y="109.1">LED</text>
<text x="62.2" y="113.9">R2</text>
<text x="63.5" y="109.1">LED</text>
<text x="77.5" y="113.9">R3</text>
<text x="78.7" y="109.1">LED</text>
<text x="92.7" y="113.9">R4</text>
<text x="94" y="109.1">LED</text>
<text x="109.2" y="113.9">R5</text>
<text x="110.5" y="109.1">LED</text>
<text x="45.7" y="116.4">160</text>
<text x="62.2" y="116.4">250</text>
<text x="77.5" y="116.4">300</text>
<text x="92.7" y="116.4">600</text>
<text x="109.2" y="116.4">160</text>
<text x="177.8" y="115.5">D6</text>
<text x="177.8" y="118">LED</text>
<text x="194.3" y="115.5">D7</text>
<text x="194.3" y="118">LED</text>
<text x="210.8" y="115.5">D8</text>
<text x="210.8" y="118">LED</text>
<text x="254" y="119">J6</text>
<text x="254" y="116.4">Debug</text>
<text x="261" y="116.4">Exp</text>
<text x="37.5" y="124.1">GND_SEQ</text>
<text x="54.1" y="124.1">GND_SEQ</text>
<text x="69.3" y="124.1">GND_SEQ</text>
<text x="84.5" y="124.1">GND_SEQ</text>
<text x="101" y="124.1">GND_SEQ</text>
<text x="176.5" y="122.8">R6</text>
<text x="176.5" y="125.3">160</text>
<text x="191.8" y="122.8">R7</text>
<text x="191.8" y="125.3">250</text>
<text x="209.6" y="122.8">R8</text>
<text x="209.6" y="125.3">160</text>
<text x="242" y="130.4">GND_EXP</text>
<text x="168.4" y="132.9">GND_EXP</text>
<text x="184.9" y="132.9">GND_EXP</text>
<text x="201.4" y="132.9">GND_EXP</text>
<text x="45.1" y="146.9">1825910-6</text>
<text x="48.8" y="144.6">SW1</text>
<text x="64.1" y="150.7">+3.3V_SEQ</text>
<text x="113" y="154.5">J3</text>
<text x="113" y="152">Debug</text>
<text x="120" y="152">Seq</text>
<text x="45.1" y="164.7">1825910-6</text>
<text x="48.8" y="162.4">SW2</text>
<text x="99.8" y="164.7">GND_SEQ</text>
<text x="64.1" y="168.5">+3.3V_SEQ</text>
</g>
<g font-size="1.3" fill="#00ab04">
<text x="85.8" y="41.6">BTN_PARA</text>
<text x="86.3" y="44.1">BTN_SSIE</text>
<text x="31.7" y="149.5">BTN_SSIE</text>
<text x="31.2" y="167.3">BTN_PARA</text>
</g>
<g font-size="1.3" fill="#ffa900">
<text x="86.2" y="39">ETAT_SEQ</text>
<text x="82.2" y="65.6">+3.3V_SEQ</text>
<text x="227.2" y="63.2">ETAT_EXP</text>
<text x="84" y="70.7">+6V_SEQ</text>
<text x="84" y="68.2">+5V_SEQ</text>
<text x="225.5" y="71.2">+3.3V_EXP</text>
<text x="227.3" y="68.7">+5V_EXP</text>
<text x="82.8" y="73.3">+12V_SEQ</text>
<text x="36.6" y="97.6">+3.3V_SEQ</text>
<text x="54.1" y="97.6">+5V_SEQ</text>
<text x="69.4" y="97.6">+6V_SEQ</text>
<text x="83.3" y="97.6">+12V_SEQ</text>
<text x="105.4" y="97.4">ETAT_SEQ</text>
<text x="167.5" y="107">+3.3V_EXP</text>
<text x="184.9" y="106.8">+5V_EXP</text>
<text x="205.7" y="106.3">ETAT_EXP</text>
</g>
<g font-size="1.3" fill="#0051ff">
<text x="81" y="46.6">TX_PROBE_SEQ</text>
<text x="80.7" y="49.2">RX_PROBE_SEQ</text>
<text x="84.2" y="51.7">SWCLK_SEQ</text>
<text x="79" y="56.8">ALIM_DEBUG_SEQ</text>
<text x="84.5" y="54.3">SWDIO_SEQ</text>
<text x="225.2" y="73.3">SWCLK_EXP</text>
<text x="225.6" y="75.9">SWDIO_EXP</text>
<text x="220" y="83.5">ALIM_DEBUG_EXP</text>
<text x="221.7" y="80.9">RX_PROBE_EXP</text>
<text x="222" y="78.4">TX_PROBE_EXP</text>
<text x="230.2" y="110.1">ALIM_DEBUG_EXP</text>
<text x="231.8" y="112.7">RX_PROBE_EXP</text>
<text x="232.1" y="115.2">TX_PROBE_EXP</text>
<text x="235.7" y="117.8">SWDIO_EXP</text>
<text x="235.4" y="120.3">SWCLK_EXP</text>
<text x="87.9" y="145.7">ALIM_DEBUG_SEQ</text>
<text x="94.7" y="148.2">SWDIO_SEQ</text>
<text x="89.8" y="155.9">TX_PROBE_SEQ</text>
<text x="90.8" y="153.3">RX_PROBE_SEQ</text>
<text x="93.1" y="150.8">SWCLK_SEQ</text>
</g>
<g font-size="1" fill="#840000">
<text x="42.6" y="149.6">1</text>
<text x="57.8" y="149.6">3</text>
<text x="42.6" y="154.7">2</text>
<text x="57.8" y="154.7">4</text>
<text x="42.6" y="167.4">1</text>
<text x="57.8" y="167.4">3</text>
<text x="42.6" y="172.5">2</text>
<text x="57.8" y="172.5">4</text>
</g>
<g font-size=".8" fill="#0000c2">
<text x="63.8" y="44.3">GPIO</text>
<text x="189.9" y="45.6">VBATT_EXP</text>
<text x="207.2" y="48.1">VBATT_SWITCH</text>
<text x="205" y="65.6">GPIO</text>
<text x="47.1" y="68.9">VBATT_SEQ</text>
<text x="64.5" y="71.5">VBATT_SWITCH</text>
</g>
</svg>
